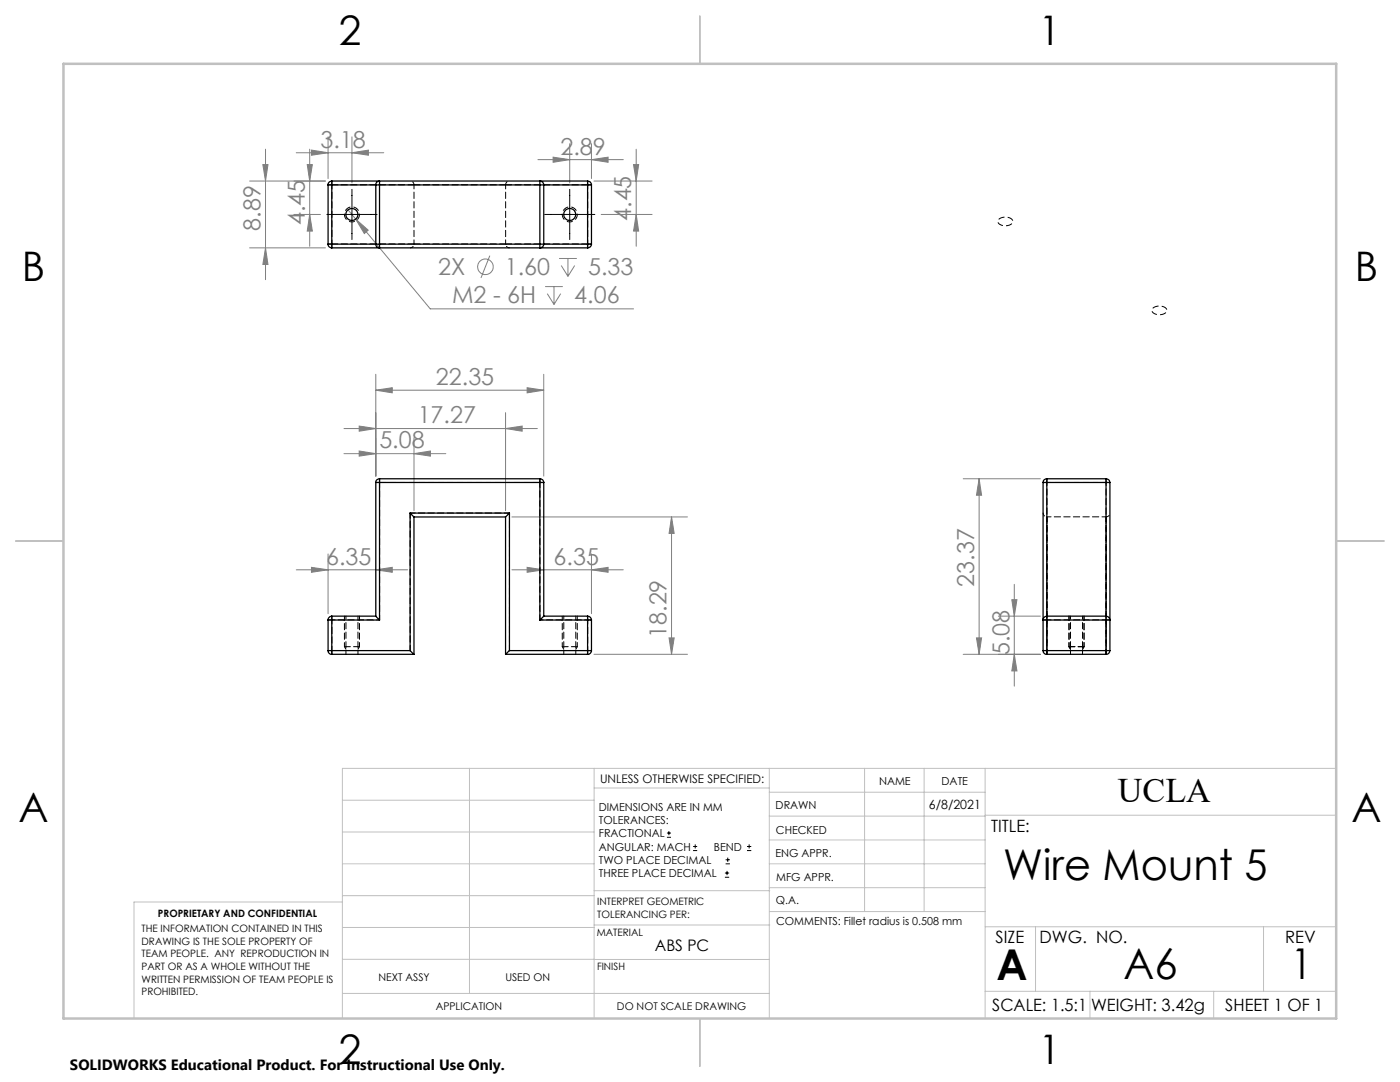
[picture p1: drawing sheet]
<svg xmlns="http://www.w3.org/2000/svg" width="279mm" height="216mm" viewBox="0 0 279 216" stroke-linecap="round" stroke-linejoin="round" font-family="sans-serif">
<g fill="none" stroke="#808080" stroke-width=".2">
<path d="M49.8 36.1h15.1M52.5 32.8h1l-.5 3.3zM53 29.8v26M59.1 30.5h17.5M61.3 32.8h1l-.5 3.3zM61.8 29.8v19.3M62.2 30l3.3 .5-3.3 .5zM65.5 27.3v8.3M70.2 30.5l3.3-.5v1zM70.2 27.3v9.2M107.4 31.9h17M110.4 31.4l3.3 .5-3.3 .5z"/>
<path d="M113.7 28.7v7.8M118 31.9l3.4-.5v1zM118 28.7v6.9M118.5 36.1h11.6M126.4 32.8h1.1l-.5 3.3zM127 29.8v19.3M49.8 49.5h15.1M53 49.5l.5 3.3h-1zM58.6 42.8h5.4M61.8 42.8l.5 3.3h-1zM69.5 41.9l1.5 1.8M71 43.7l2.5 2.2-.8 .7z"/>
<path d="M71 43.7l14.9 17.9h40.5M97.8 51l-1.8 4.5M108.8 57.2h3.5M109.2 58.6l1.4 2.1M110.6 57.2v3.5M111.6 51.6h3.5M111.9 58.6l-1.3 2.1M112 53l1.3 2.1M113.3 51.6v3.5M114.7 53l-1.4 2.1M120 42.8h10.1M127 42.8l.5 3.3h-1.1z"/>
<path d="M75 77.9l3.3-.5v1zM75 74.7v20.3M75 77.9h33.5M105.2 77.4l3.3 .5-3.3 .5zM108.5 74.7v20.3M68.7 85.5h38.5M68.7 90.5h20.3M71.7 85l3.3 .5-3.3 .5zM71.7 90l3.3 .5-3.3 .5zM82.6 90.5l3.3-.5v1zM82.6 87.3v14.6M100.9 85.5l3.3-.5v1z"/>
<path d="M100.9 82.3v19.6M192.2 95.5h15.4M195.4 95.5v35.1M195.4 95.5l.5 3.3h-1zM59.1 113.7h22.3M62.2 113.2l3.3 .5-3.3 .5zM65.5 110.5v11.9M75 113.7l3.3-.5v1zM102.2 103.2h35M102.2 113.7h22.2M105.2 113.2l3.3 .5-3.3 .5zM118 113.7l3.4-.5v1z"/>
<path d="M118 110.5v11.9M134 103.2l.5 3.2h-1zM134 103.2v27.4M201.9 119.7h1.1l-.6 3.2zM202.4 116.6v20.3M118.5 130.6h18.7M133.5 127.3h1l-.5 3.3zM192.2 130.6h15.4M194.9 127.3h1l-.5 3.3zM199.2 122.9h8.4M202.4 130.6l.6 3.3h-1.1z"/>
<circle cx="96.9" cy="53.2" r="1.56"/>
</g>
<g fill="none" stroke="#000" stroke-width=".2">
<path d="M70.2 37.8v10M113.7 37.8v10M65.2 42.8h10M108.7 42.8h10M133.1 167.1h.8M133.1 166.2h.8M133.5 165.8v.9M138.3 169.7h.8M138.3 168.9h.8M138.7 168.5v.8M144.7 175h.8M144.7 174.2h.8"/>
<path d="M144.8 172.4h.9M144.8 171.6h.9M145.1 173.8v.8M145.2 171.1v.9M149.1 169.7h.8M149.1 168.9h.8M149.5 168.5v.8"/>
</g>
<path d="M70.2 44.3a1.5 1.5 0 0 1-1.3-2.2 1.5 1.5 0 0 1 2.6-.2 1.5 1.5 0 0 1-1.1 2.4h-.2M113.7 44.3a1.5 1.5 0 0 1-1.3-2.2 1.5 1.5 0 0 1 2.5-.2 1.5 1.5 0 0 1-1 2.4h-.2M199.6 44.8a.72 .72 0 0 1-.4-.8 .72 .72 0 0 1 .7-.6 1.63 1.63 0 0 1 2.2 .8 1.82 1.82 0 0 1-2.5 .6M230.3 62.5a.72 .72 0 0 1-.4-.8 .72 .72 0 0 1 .8-.5 1.63 1.63 0 0 1 2.2 .8 1.82 1.82 0 0 1-2.6 .5" fill="none" stroke="#000" stroke-width=".2" stroke-dasharray="1.3 .6" stroke-dashoffset=".7" stroke-linecap="butt"/>
<g fill="none" stroke="#c0c0c0" stroke-width=".2">
<path d="M68.3 159.7h50.3M93.7 153.3v44.9M118.6 153.3v49.9M118.6 157.2h34.9M153.5 153.3v49.9M153.5 158.1h43.1M172.5 153.3v28.6M184.4 153.3v28.6M196.6 153.3v49.9M266.7 153.3h-198.4v49.9M68.3 178.7h50.3M68.3 172.4h50.3"/>
<path d="M68.3 166h50.3M68.3 180h-41.6v23.2M118.6 177.7h35M153.5 167.6h43.1M153.5 162.8h43.1M153.5 172.4h43.1M153.5 177.1h43.1M196.6 162.7h70.1M68.3 198.2h85.2M68.3 191.4l85.2 .1M68.3 185.1h50.3M118.6 184.6h35"/>
<path d="M153.6 181.9h43M196.6 197.8h70.1M196.6 184.9h70.1M206.7 184.9v12.9M217.5 197.8v5.4M242.2 197.8v5.4M252.2 184.9v12.9"/>
</g>
<path d="M139.7 3.2v9.5M3.1 107.9h9.6M266.7 107.9h9.5M139.7 203.2v9.6" fill="none" stroke="#c0c0c0" stroke-width=".25"/>
<path d="M12.7 12.7h254v190.5h-254z" fill="none" stroke="#c0c0c0" stroke-width=".5"/>
<path d="M68.7 122.9v6.1M71.7 122.9v6.1M112.2 122.9v6.1M115.2 122.9v6.1M213.3 122.9v6.1M216.3 122.9v6.1" fill="none" stroke="#000" stroke-width=".2" stroke-dasharray="1.3 .6" stroke-dashoffset=".4"/>
<path d="M68.7 129l.3 .6M71.7 129l-.3 .6M112.2 129l.3 .6M115.2 129l-.3 .6M213.3 129l.3 .6M216.3 129l-.3 .6" fill="none" stroke="#000" stroke-width=".2" stroke-dasharray="1.3 .6"/>
<path d="M68.7 129h3M112.2 129h3M213.3 129h3" fill="none" stroke="#000" stroke-width=".2" stroke-dasharray="1.3 .6" stroke-dashoffset=".1"/>
<g fill="#808080">
<path d="M118 31.9l3.4-.5v1zM110.4 31.4l3.3 .5-3.3 .5zM70.2 30.5l3.3-.5v1zM62.2 30l3.3 .5-3.3 .5z"/>
<path d="M75 77.9l3.3-.5v1zM105.2 77.4l3.3 .5-3.3 .5zM71.7 85l3.3 .5-3.3 .5zM100.9 85.5l3.3-.5v1zM105.2 113.2l3.3 .5-3.3 .5zM118 113.7l3.4-.5v1zM71 43.7l1.7 2.9 .8-.7z"/>
<path d="M71.7 90l3.3 .5-3.3 .5zM82.6 90.5l3.3-.5v1z"/>
<path d="M62.2 113.2l3.3 .5-3.3 .5zM75 113.7l3.3-.5v1z"/>
<path d="M61.8 42.8l.5 3.3h-1zM61.3 32.8h1l-.5 3.3z"/>
<path d="M134 103.2l.5 3.2h-1zM133.5 127.3h1l-.5 3.3zM126.4 32.8h1.1l-.5 3.3zM127 42.8l.5 3.3h-1.1zM52.5 32.8h1l-.5 3.3zM53 49.5l.5 3.3h-1zM201.9 119.7h1.1l-.6 3.2zM202.4 130.6l.6 3.3h-1.1zM195.4 95.5l.5 3.3h-1zM194.9 127.3h1l-.5 3.3z"/>
</g>
<g fill="none" stroke="#000" stroke-width=".25">
<path d="M65.5 36.9h.7M65.5 36.9v11.8M66.2 36.1v.8M66.2 36.1a.73 .73 0 0 0-.7 .8M66.2 36.9v11.8M66.2 36.1h51.1M66.2 36.9h8.8M75 36.9a.63 .63 0 0 1 .7-.7v.7M75 36.9h.7M75 36.9v11.8M75.7 36.9v11.8M75.7 36.9h32"/>
<path d="M107.7 36.9v-.7a.67 .67 0 0 1 .8 .7M107.7 36.9h.8M107.7 36.9v11.8M108.5 36.9v11.8M108.5 36.9h8.8M117.3 36.1v.8M117.3 36.1a.73 .73 0 0 1 .7 .8M117.3 36.9h.7M117.3 36.9v11.8M118 36.9v11.8M65.5 48.7h.7M65.5 48.7a.72 .72 0 0 0 .7 .8"/>
<path d="M66.2 48.7v.8M66.2 48.7h8.8M66.2 49.5h51.1M75 48.7h.7M75 48.7a.62 .62 0 0 0 .7 .7v-.7M75.7 48.7h32M107.7 48.7h.8M107.7 48.7v.7a.67 .67 0 0 0 .8-.7M108.5 48.7h8.8M117.3 48.7h.7M117.3 48.7v.8M118 48.7a.73 .73 0 0 1-.7 .8"/>
<path d="M75 96.3h.7M75 96.3v26.6M75.7 95.5v.8M75.7 95.5a.72 .72 0 0 0-.7 .8M75.7 96.3h32M75.7 95.5h32M75.7 96.3v27.4M107.7 96.3h.8M107.7 95.5v.8M107.7 95.5a.73 .73 0 0 1 .8 .8M107.7 96.3v27.4M108.5 96.3v26.6"/>
<path d="M208.2 96.3h.7M208.2 96.3v33.5M208.9 95.5v.8M208.9 95.5a.72 .72 0 0 0-.7 .8M208.9 96.3h11.8M208.9 95.5h11.8M208.9 96.3v26.6M220.7 95.5v.8M220.7 95.5a.78 .78 0 0 1 .8 .8M220.7 96.3h.8M220.7 96.3v26.6M221.5 96.3v33.5"/>
<path d="M81.8 102.4l.8 .8M81.8 102.4v27.4M81.8 102.4h19.9M82.6 103.2v27.4M82.6 103.2h18.3M100.9 103.2v27.4M101.7 102.4l-.8 .8M101.7 102.4v27.4M65.5 129.8a.72 .72 0 0 0 .7 .8M65.5 129.8h.7M65.5 123.7h.7M65.5 123.7v6.1"/>
<path d="M66.2 129.8v.8M66.2 122.9v.8M66.2 122.9a.78 .78 0 0 0-.7 .8M66.2 129.8h15.6M66.2 130.6h16.4M66.2 123.7h9.5M66.2 122.9h8.8M66.2 123.7v6.1M75 122.9l.7 .8M81.8 129.8l.8 .8M100.9 130.6h16.4M101.7 129.8l-.8 .8"/>
<path d="M101.7 129.8h15.6M107.7 123.7h9.6M108.5 122.9l-.8 .8M108.5 122.9h8.8M117.3 123.7h.7M117.3 129.8h.7M117.3 129.8v.8M117.3 122.9a.78 .78 0 0 1 .7 .8M117.3 122.9v.8M117.3 123.7v6.1M118 129.8a.73 .73 0 0 1-.7 .8M118 123.7v6.1"/>
<path d="M208.2 129.8a.72 .72 0 0 0 .7 .8M208.2 129.8h.7M208.9 122.9v.8M208.9 129.8v.8M208.9 122.9a.57 .57 0 0 0-.6 .8h.6M208.9 129.8h11.8M208.9 130.6h11.8M208.9 123.7h11.8M208.9 122.9h11.8M208.9 123.7v6.1M220.7 122.9a.67 .67 0 0 1 .7 .8h-.7M220.7 122.9v.8"/>
<path d="M220.7 129.8h.8M220.7 129.8v.8M220.7 123.7v6.1M221.5 129.8a.78 .78 0 0 1-.8 .8"/>
<circle cx="70.2" cy="42.8" r="1.2"/>
<circle cx="113.7" cy="42.8" r="1.19"/>
</g>
<g fill="none" stroke="#000" stroke-width=".2" stroke-dasharray="1.3 .6" stroke-dashoffset=".4">
<path d="M66.2 36.9v-.8M66.2 36.9h-.7M117.3 36.9v-.8M117.3 36.9v11.8M118.1 36.9h-.8M66.2 48.7v-11.8M66.2 48.7h-.7M66.2 49.4v-.7M82.6 48.7v-11.8M100.9 48.7v-11.8M117.3 49.4v-.7M118.1 48.7h-.8"/>
<path d="M75 96.3h.8M75.8 96.3v-.8M107.8 95.5v.8M108.5 96.3h-.7M208.2 96.3h.7M208.9 96.3v-.8M208.9 96.3h11.8M220.7 96.3h.8M220.7 95.5v.8M208.9 103.1h11.8M65.5 129.8h.7M65.5 123.7h.7"/>
<path d="M66.2 122.9v.8M66.2 130.6v-.8M66.2 129.8v-6.1M81.9 129.8h-15.7M117.3 130.6v-.8M117.3 129.8h-15.6M117.3 123.7v6.1M117.3 122.9v.8M118.1 129.8h-.8M118.1 123.7h-.8M208.2 129.8h.7M208.2 123.7h.7"/>
<path d="M208.9 130.6v-.8M208.9 123.7h11.8M208.9 123.7v-.8M208.9 129.8v-6.1M220.7 123.7h.8M220.7 123.7v-.8M220.7 123.7v6.1M220.7 129.8h.8M220.7 130.6v-.8M220.7 129.8h-11.8"/>
</g>
<g fill="none" stroke="#000" stroke-width=".2" stroke-dasharray="1.3 .6" stroke-dashoffset=".6">
<path d="M82.6 36.9a.76 .76 0 0 0-.7-.8M100.9 36.9a.76 .76 0 0 1 .8-.8M81.9 49.4a.76 .76 0 0 0 .7-.7M101.7 49.4a.76 .76 0 0 1-.8-.7M220.7 96.3v26.6M208.2 102.4a.76 .76 0 0 0 .7 .7M220.7 103.1a.76 .76 0 0 0 .8-.7M66.2 123.7h9.6M69 122.9v7.7M71.4 130.6v-7.7M107.8 123.7h9.5M112.5 122.9v7.7"/>
<path d="M114.9 130.6v-7.7M208.9 122.9v-26.6M213.6 122.9v7.7M216 130.6v-7.7"/>
</g>
<path d="M107.8 96.3v27.4M81.9 102.4v27.4M101.7 102.4h-19.8M208.9 103.1v27.5M220.7 103.1v27.5M75.8 123.7v-27.4M101.7 129.8v-27.4M208.9 130.6v-27.5M220.7 130.6v-27.5" fill="none" stroke="#000" stroke-width=".2" stroke-dasharray="1.3 .6" stroke-dashoffset=".3"/>
<path d="M75.8 96.3h32" fill="none" stroke="#000" stroke-width=".2" stroke-dasharray="1.3 .6" stroke-dashoffset="-.1"/>
<path d="M66.2 36.9h16.4M82.6 36.9h18.3M100.9 36.9h16.4M82.6 48.7h-16.4M100.9 48.7h-18.3M117.3 48.7h-16.4" fill="none" stroke="#000" stroke-width=".2" stroke-dasharray="1.3 .6" stroke-dashoffset=".1"/>
<g font-size="8.5">
<text x="200.2" y="175.5">Wire Mount 5</text>
<text x="198.9" y="195.5">A</text>
<text x="224.2" y="195.4">A6</text>
<text x="257.6" y="195.4">1</text>
</g>
<g font-size="8.1">
<text x="67.6" y="8.9">2</text>
<text x="207.3" y="8.9">1</text>
<text x="4.4" y="56.2">B</text>
<text x="270.4" y="56.2">B</text>
<text x="3.7" y="164.1">A</text>
<text x="269.7" y="164.1">A</text>
<text x="67.6" y="212.4">2</text>
<text x="207.3" y="212.4">1</text>
</g>
<text font-size="6.9" x="223.1" y="160.1">UCLA</text>
<g font-size="4.7" fill="#808080">
<text x="64" y="29.4">3.18</text>
<text x="111.8" y="30.8">2.89</text>
<text x="52" y="46" transform="rotate(-90 52 46)">8.89</text>
<text x="60.8" y="45" transform="rotate(-90 60.8 45)">4.45</text>
<text x="126" y="44.1" transform="rotate(-90 126 44.1)">4.45</text>
<text x="87.5" y="54.9">2X</text>
<text x="100.8" y="54.9">1.60</text>
<text x="117.4" y="54.9">5.33</text>
<text x="90.2" y="60.5">M2 - 6H</text>
<text x="114.6" y="60.5">4.06</text>
<text x="87" y="76.8">22.35</text>
<text x="75.7" y="89.5">5.08</text>
<text x="83.4" y="84.5">17.27</text>
<text x="65.1" y="112.7">6.35</text>
<text x="110.5" y="112.7">6.35</text>
<text x="194.4" y="117.1" transform="rotate(-90 194.4 117.1)">23.37</text>
<text x="133" y="127.3" transform="rotate(-90 133 127.3)">18.29</text>
<text x="201.4" y="130.7" transform="rotate(-90 201.4 130.7)">5.08</text>
</g>
<g font-size="3.4">
<text x="197.8" y="166">TITLE:</text>
<text x="198.7" y="188.1">SIZE</text>
<text x="207.5" y="188.1">DWG. NO.</text>
<text x="256.5" y="188.2">REV</text>
<text x="198" y="201.8">SCALE: 1.5:1</text>
<text x="217.7" y="201.8">WEIGHT: 3.42g</text>
<text x="244.5" y="201.7">SHEET 1 OF 1</text>
</g>
<text font-size="3.2" x="130.7" y="189.8">ABS PC</text>
<text font-size="3" x="14" y="213.5">SOLIDWORKS Educational Product. For Instructional Use Only.</text>
<text font-size="2.5" x="185.4" y="161.4">6/8/2021</text>
<text font-size="2.4" x="119.8" y="156.2">UNLESS OTHERWISE SPECIFIED:</text>
<g font-size="2.2">
<text x="119.5" y="161.8">DIMENSIONS ARE IN MM</text>
<text x="154.8" y="161.4">DRAWN</text>
<text x="175.4" y="156.6">NAME</text>
<text x="187.9" y="156.7">DATE</text>
<text x="119.5" y="164.4">TOLERANCES:</text>
<text x="119.5" y="167.1">FRACTIONAL</text>
<text x="154.9" y="166.3">CHECKED</text>
<text x="119.5" y="169.7">ANGULAR: MACH</text>
<text x="119.5" y="172.4">TWO PLACE DECIMAL</text>
<text x="142.5" y="169.7">BEND</text>
<text x="154.8" y="171">ENG APPR.</text>
<text x="119.5" y="175">THREE PLACE DECIMAL</text>
<text x="154.9" y="175.7">MFG APPR.</text>
<text x="154.9" y="180.4">Q.A.</text>
<text x="154.9" y="184.6">COMMENTS: Fillet radius is 0.508 mm</text>
</g>
<g font-size="2.1">
<text x="75.5" y="195.7">NEXT ASSY</text>
<text x="100.9" y="195.7">USED ON</text>
<text x="86.9" y="201.5">APPLICATION</text>
<text x="123.1" y="201.6">DO NOT SCALE DRAWING</text>
</g>
<g font-size="2">
<text x="28.2" y="186">THE INFORMATION CONTAINED IN THIS</text>
<text x="31.5" y="182.9">PROPRIETARY AND CONFIDENTIAL</text>
<text x="119.2" y="180.6">INTERPRET GEOMETRIC</text>
<text x="119.2" y="183.1">TOLERANCING PER:</text>
<text x="28.2" y="188.5">DRAWING IS THE SOLE PROPERTY OF</text>
<text x="28.2" y="191">TEAM PEOPLE. ANY REPRODUCTION IN</text>
<text x="119.1" y="186.7">MATERIAL</text>
<text x="28.2" y="193.6">PART OR AS A WHOLE WITHOUT THE</text>
<text x="28.2" y="196.1">WRITTEN PERMISSION OF TEAM PEOPLE IS</text>
<text x="119.1" y="193.5">FINISH</text>
<text x="28.2" y="198.6">PROHIBITED.</text>
</g>
</svg>
